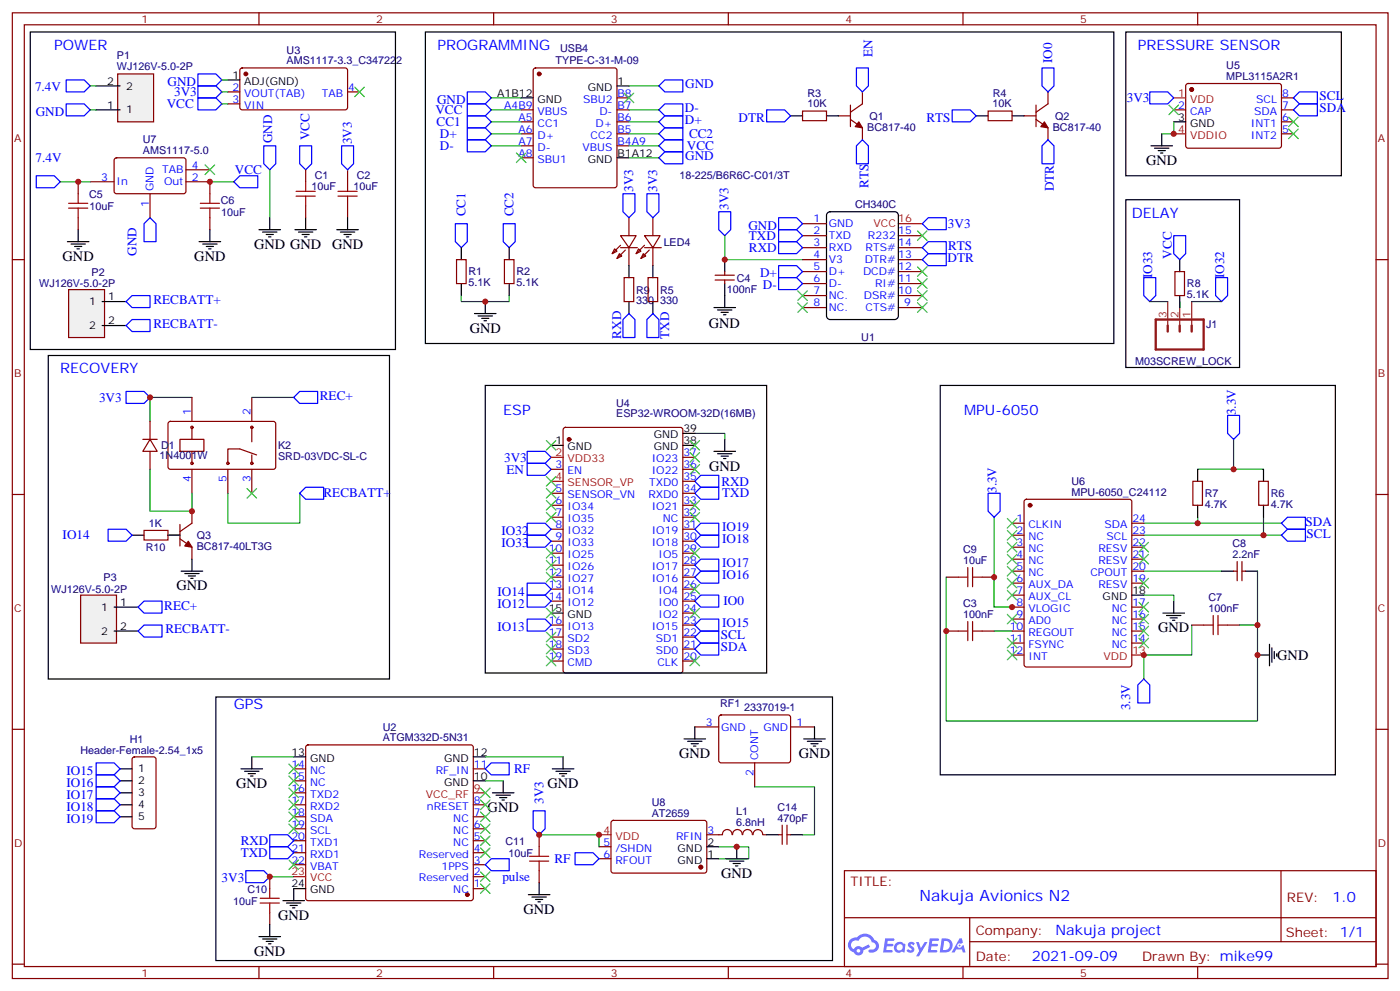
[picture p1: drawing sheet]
<svg xmlns="http://www.w3.org/2000/svg" width="413mm" height="292mm" viewBox="0 0 413 292" stroke-linecap="round" stroke-linejoin="round" font-family="sans-serif">
<g fill="none" stroke="#870000" stroke-width=".35">
<path d="M3.6 3.8h405.4v284.3h-405.4zM7.2 7.3h398.2v277.3h-398.2zM76.3 3.8v3.5M145.5 3.8v3.5M214.6 3.8v3.5M283.7 3.8v3.5M352.9 3.8v3.5M3.6 76.4h3.6M405.4 76.4h3.6M3.6 145.6h3.6M405.4 145.6h3.6M3.6 214.7h3.6"/>
<path d="M405.4 214.7h3.6M248.8 256.4h156.6v28.2h-156.6zM377.4 256.4v20.9M248.8 270.2h156.5M285.7 277.3h119.6M285.7 270.2v14.1M3.6 283.9h3.6M76.3 284.6v3.5M145.5 284.6v3.5M214.6 284.6v3.5M283.7 284.6v3.5M352.9 284.6v3.5"/>
<path d="M405.4 283.9h3.6"/>
</g>
<g fill="#5487ff">
<path d="M267.8 277.5a1.22 1.22 0 0 1 1.7 .3l-.4 .6a.47 .47 0 0 0-.3-.4 .47 .47 0 0 0-.5 .2l.2 .2a1.14 1.14 0 0 1 .7 1.7 1.14 1.14 0 0 1-1.9 0l-.2-.2 .5-.5 .7 .4a.29 .29 0 0 0 .4-.2 .29 .29 0 0 0-.3-.4 1.04 1.04 0 0 1-.6-1.7z"/>
<path d="M260.8 276.3h2.4l.3 .2-.1 .5h-1.9l-.1 .9h1.5l.4 .4-.4 .3h-1.6l-.2 1.1 1.8 .1 .1 .3-.1 .3h-2.7z"/>
<path d="M274 276.3h2.3l.3 .2-.1 .5h-1.8l-.1 .9h1.5l.3 .4-.4 .3h-1.6l-.1 1.1 1.7 .1 .2 .3-.2 .3h-2.6z"/>
<path d="M282.7 276.3h.7l.3 1.2-.6 .4a.69 .69 0 0 0-1 .2 .69 .69 0 0 0 .5 1 .69 .69 0 0 0 .8-.6l.5-.3 .6 2.2h-.8l-.2-.8h-1.8l-.5 .8h-.8z"/>
<path d="M269.9 277.4h.8l.6 1.8 1.1-1.8h.9l-2.6 4.2h-.8l.9-1.6z"/>
<path d="M277.5 276.3l-.6 4.1h1.3a2.11 2.11 0 0 0 2.5-2.1 2.11 2.11 0 0 0-2.5-2zM278.2 277a1.39 1.39 0 0 1 1.7 1.4 1.39 1.39 0 0 1-1.8 1.3h-.3z"/>
<path d="M263.8 277.9a1.54 1.54 0 0 0-.1 2.2 1.54 1.54 0 0 0 2.2 .1l.6 .2 .3-2.3-.2-.2h-.4a1.49 1.49 0 0 0-2.4 0zM264.1 278.9a.94 .94 0 0 1 1.8 0 .94 .94 0 0 1-1.8 0z"/>
<path d="M250.5 276.7a2.18 2.18 0 0 0 1.1 3.7 1.44 1.44 0 0 0 1.6 .9 1.44 1.44 0 0 0 1.2-1.5l2-1-.5-.7-1.9 .9a1.47 1.47 0 0 0-2.4 .5 1.39 1.39 0 0 1-.7-2 1.39 1.39 0 0 1 2-.4 2.12 2.12 0 0 1 2.2-1.3 2.12 2.12 0 0 1 1.9 1.7 1.14 1.14 0 0 1 1.1 1.4 1.14 1.14 0 0 1-1.7 .7 .43 .43 0 0 0-.5 .4 .43 .43 0 0 0 .4 .5 1.98 1.98 0 0 0 2.5-1.3 1.98 1.98 0 0 0-1.2-2.5 3.1 3.1 0 0 0-5.3-.7l-.9 .1zM252.4 280a.55 .55 0 0 1 1.1 0 .55 .55 0 0 1-1.1 0z"/>
<circle cx="282.7" cy="278.4" r=".26"/>
</g>
<path d="M345.8 28.8h3.6M345.8 39.4h3.6M264.7 65.9h7M162.4 134.7h3.5M162.4 141.7h3.5M333.5 192.9h3.5M139.5 233.4h3.5M86.5 258.1h3.6M176.5 245.8h3.5" fill="none" stroke="#f00" stroke-width=".35"/>
<g fill="none" stroke="#870000" stroke-width=".35">
<path d="M67.1 27.1h3.6M67.1 30.6h3.6M70.9 20.2l.5-.2 30.6 .1 .4 .6-.1 11.2-.6 .4h-30.6l-.4-.7v-10.9zM102.4 27.1h3.5M153.6 32.3h3.5M153.6 35.9h3.5M153.6 39.4h3.5M157.3 20.2l.5-.2h23.3l.5 .2 .2 .5v33.9l-.2 .5-.5 .2h-23.3l-.5-.3-.2-.4v-33.9zM181.8 32.3h3.5M181.8 35.9h3.5M181.8 39.4h3.5M181.8 28.8h3.5"/>
<path d="M236.5 32.7h7v2.8h-7zM247.1 34.1h3.5M250.6 35.2l3.5 2.4v3.6M250.6 30.9v6.4M254.1 27.1v3.5l-3.5 2.5M291.1 32.7h7.1v2.8h-7.1zM301.7 34.1h3.6M305.3 35.2l3.5 2.4v3.6M305.3 30.9v6.4M308.8 27.1v3.5l-3.5 2.5M345.8 32.3h3.6M349.6 24.8l.5-.2h27l.5 .7-.1 17.9-.6 .4h-27.1l-.4-.7v-17.6z"/>
<path d="M377.6 32.3h3.5M377.6 35.9h3.5M377.6 39.4h3.5M377.6 28.8h3.5M23 53.5v3.5M26.6 53.5h7M33.9 46.7l.4-.2h20.1l.4 .7-.1 9.4-.6 .4h-20l-.5-.7v-9.1zM44.2 57v7.1M54.8 53.5h7v3.5M54.8 50h7M90.1 50v3.5M102.4 50v3.5"/>
<path d="M153.6 42.9h3.5M153.6 46.5h3.5M181.8 42.9h3.5M23 64.1v3.5M61.8 64.1v3.5M90.1 60.6v3.5M102.4 60.6v3.5M134.5 76.4h2.8v7.1h-2.8zM148.6 76.4h2.8v7.1h-2.8zM181.1 73.3l.7 .7-1.4 .7zM182.5 74.7l.7 .7-1.4 .7zM182.8 69.4h4.6l-2.1 3.5z"/>
<path d="M182.8 72.9h5M182.8 72.2l-2.4 2.5M184.3 73.6l-2.5 2.5M185.3 64.1v5.3M185.3 72.9v5.3M188.1 73.3l.7 .7-1.4 .7zM189.5 74.7l.8 .7-1.5 .7zM189.9 69.4h4.6l-2.1 3.5zM189.9 72.9h4.9M189.9 72.2l-2.5 2.5M191.3 73.6l-2.5 2.5M192.4 64.1v5.3"/>
<path d="M192.4 72.9v5.3M213.5 80v1M236.5 69.4h7M236.5 72.9h7M236.5 76.4h7M236.5 80h7M236.5 65.9h7M264.7 69.4h7M264.7 72.9h7M264.7 76.4h7M264.7 80h7M346.2 80h2.8v7h-2.8z"/>
<path d="M183.9 81.7h2.8v7.1h-2.8zM191 81.7h2.8v7.1h-2.8zM210.7 82.4h5.7M210.7 81h5.7M213.5 82.4v1.1M236.5 83.5h7M236.5 87h7M236.5 90.6h7M264.7 83.5h7M264.7 87h7M264.7 90.6h7M56.6 117v7.1"/>
<path d="M74.2 117v7.1M42.1 129.4h4.2M44.2 129.4l2.1 3.5h-4.2zM44.2 124.1v5.3M44.2 132.9v5.3M49.7 124.3l.5-.2h30.6l.4 .7v13l-.7 .4-30.6-.1-.4-.6v-12.7zM53 129.4h7.1v3.5h-7.1zM56.6 125.8v3.6M56.6 132.9v3.5M56.6 138.2v7M67.1 138.2v7M74.2 125.8v4.3"/>
<path d="M74.2 133.9v2.5M74.2 138.2v7M75.6 133.9l-4.9-1.7h-3.6v4.2M162.4 138.2h3.5M166.1 126l.5-.2h33.9l.6 .5 .1 71.1-.5 .7-34.1 .1-.6-.5-.1-71.2zM201.2 138.2h3.5M201.2 134.7h3.5M42.4 156.2h7.1v2.8h-7.1zM49.5 157.6h3.5M53 158.6l3.6 2.5v3.5M53 154.4v6.4M56.6 150.5v3.6l-3.6 2.4"/>
<path d="M162.4 145.2h3.5M162.4 148.8h3.5M162.4 152.3h3.5M162.4 155.8h3.5M162.4 159.3h3.5M201.2 145.2h3.5M201.2 148.8h3.5M201.2 152.3h3.5M201.2 155.8h3.5M201.2 159.3h3.5M201.2 141.7h3.5M298.2 154.1h3.5"/>
<path d="M298.2 157.6h3.5M302 147.2l.4-.2h30.4l.6 .4 .1 48.3-.5 .6-30.6 .1-.6-.5-.1-48.2zM333.5 154.1h3.5M333.5 157.6h3.5M351.5 141.7h2.8v7.1h-2.8zM370.9 141.7h2.8v7.1h-2.8zM162.4 162.9h3.5M162.4 166.4h3.5M162.4 169.9h3.5M162.4 173.5h3.5M162.4 177h3.5M201.2 162.9h3.5"/>
<path d="M201.2 166.4h3.5M201.2 169.9h3.5M201.2 173.5h3.5M201.2 177h3.5M278.8 169.9h3.5M289.4 169.9h3.5M298.2 168.2h3.5M298.2 161.1h3.5M298.2 164.6h3.5M298.2 171.7h3.5M298.2 175.2h3.5M298.2 178.8h3.5"/>
<path d="M333.5 168.2h3.5M333.5 161.1h3.5M333.5 164.6h3.5M333.5 171.7h3.5M333.5 178.8h3.5M363.5 168.2h1M364.5 165.3v5.7M365.9 165.3v5.7M365.9 168.2h1.1M162.4 184h3.5M162.4 187.6h3.5M162.4 191.1h3.5"/>
<path d="M162.4 194.6h3.5M201.2 184h3.5M201.2 187.6h3.5M201.2 191.1h3.5M201.2 194.6h3.5M201.2 180.5h3.5M278.8 185.8h3.5M289.4 185.8h3.5M298.2 185.8h3.5M298.2 182.3h3.5M298.2 189.3h3.5M298.2 192.9h3.5"/>
<path d="M333.5 185.8h3.5M333.5 182.3h3.5M333.5 189.3h3.5M351.1 184h3.5M361.7 184h3.5M90.3 219.5l.5-.2h47.9l.5 .2 .3 .5v44.5l-.3 .5-.5 .2h-47.9l-.5-.3-.2-.4v-44.5zM86.5 237h3.6M86.5 226.4h3.6M86.5 229.9h3.6M86.5 233.4h3.6M139.5 237h3.5M139.5 226.4h3.5"/>
<path d="M79.5 258.1v3.6M86.5 254.6h3.6M86.5 251.1h3.6M86.5 247.5h3.6M86.5 244h3.6M86.5 240.5h3.6M139.5 258.1h3.5M139.5 254.6h3.5M139.5 251.1h3.5M139.5 247.5h3.5M139.5 244h3.5M139.5 240.5h3.5"/>
<path d="M158.9 245.8v3.5M158.9 256.4v3.5M176.5 249.3h3.5M176.5 252.8h3.5M180.3 241.8l.4-.3 27.1 .1 .4 .7v14.3l-.7 .5-27-.1-.5-.6v-14.1zM208.2 245.8h3.6M79.5 268.7v3.5M139.5 261.7h3.5"/>
<circle cx="56.6" cy="136.4" r=".35"/>
<circle cx="56.6" cy="125.8" r=".35"/>
<circle cx="67.1" cy="136.4" r=".35"/>
<circle cx="74.2" cy="136.4" r=".35"/>
<circle cx="74.2" cy="125.8" r=".35"/>
</g>
<g fill="none" stroke="#000" stroke-width=".35">
<path d="M8.9 9.4h107.6v93.5h-107.6zM125.3 9.4h202.9v91.7h-202.9zM331.7 9.4h63.5v42.4h-63.5zM67.1 23.5h3.6M153.6 28.8h3.5M181.8 25.3h3.5M232.9 34.1h3.6M243.5 34.1h3.6M287.6 34.1h3.5M298.2 34.1h3.5M342.3 39.4v3.5M345.8 35.9h3.6"/>
<path d="M181.8 46.5h3.5M331.7 58.8h33.5v49.4h-33.5zM339.1 42.9h6.4M340.2 43.6h4.2M341.2 44.3h2.2M341.9 45h.8M19.9 71.2h6.3M20.9 71.9h4.3M22 72.6h2.1M22.7 73.3h.7M23 67.6v3.6M58.7 71.2h6.3"/>
<path d="M59.7 71.9h4.3M60.8 72.6h2.1M61.5 73.3h.7M61.8 67.6v3.6M76.3 67.6h6.4M77.4 68.3h4.2M78.4 69h2.1M79.1 69.7h.7M79.5 64.1v3.5M86.9 67.6h6.3M87.9 68.3h4.3M89 69h2.1"/>
<path d="M89.7 69.7h.7M90.1 64.1v3.5M99.2 67.6h6.4M100.3 68.3h4.2M101.4 69h2.1M102.1 69.7h.7M102.4 64.1v3.5M135.9 72.9v3.5M150 72.9v3.5M185.3 78.2v3.5M192.4 78.2v3.5M213.5 76.4v3.6"/>
<path d="M243.8 62.8l.8-.5h19l.9 .5 .2 .6v29.6l-.5 .9-.6 .2h-19l-.9-.5-.2-.6v-29.6zM347.6 76.4v3.6M135.9 83.5v3.5M139.8 92.3h6.4M140.9 93h4.2M141.9 93.7h2.1M142.6 94.4h.7M143 88.8v3.5M150 83.5v3.5M185.3 88.8v3.5M192.4 88.8v3.5M210.4 90.6h6.3"/>
<path d="M211.4 91.3h4.3M212.5 92h2.1M213.2 92.7h.7M213.5 83.5v7.1M347.6 87v3.6M14.2 104.7h100.6v95.2h-100.6zM143 113.5h82.9v84.7h-82.9zM277 113.5h116.5v114.6h-116.5zM162.4 131.1h3.5M201.2 131.1h3.5M201.2 127.6h3.5M210.4 132.9h6.3"/>
<path d="M211.4 133.6h4.3M212.5 134.3h2.1M213.2 135h.7M213.5 129.4v3.5M352.9 138.2v3.5M372.3 138.2v3.5M38.9 157.6h3.5M49.5 157.6h3.5M352.9 148.8v3.5M372.3 148.8v3.5M53.4 168.2h6.3M54.4 168.9h4.3"/>
<path d="M55.5 169.6h2.1M56.2 170.3h.7M56.6 164.6v3.6M333.5 175.2h3.5M345.8 177v3.5M359.9 168.2h3.6M367 168.2h3.5M162.4 180.5h3.5M342.7 180.5h6.3M343.7 181.2h4.2M344.8 181.9h2.1M345.5 182.6h.7"/>
<path d="M370.5 192.9h3.6M374.1 189.7v6.3M374.8 190.7v4.3M375.5 191.8v2.1M376.2 192.5v.7M63.6 205.2h181.7v77.6h-181.7zM71 226.4h6.4M72.1 227.1h4.2M73.1 227.8h2.1M73.8 228.5h.7M74.2 222.8v3.6M86.5 222.8h3.6"/>
<path d="M139.5 229.9h3.5M139.5 222.8h3.5M145.1 233.4h6.3M146.2 234.1h4.2M147.2 234.8h2.1M147.9 235.5h.7M148.3 229.9v3.5M162.7 226.4h6.4M163.8 227.1h4.2M164.9 227.8h2.1M165.6 228.5h.7M165.9 222.8v3.6"/>
<path d="M158.9 259.9v3.5M208.2 252.8h3.6M208.2 249.3h3.6M213.9 252.8h6.3M214.9 253.5h4.3M216 254.2h2.1M216.7 255h.7M217.1 249.3v3.5M76.3 275.8h6.4M77.4 276.5h4.2M78.4 277.2h2.1M79.1 277.9h.7"/>
<path d="M79.5 272.2v3.6M83.4 265.2h6.3M84.4 265.9h4.3M85.5 266.6h2.1M86.2 267.3h.7M90.1 261.7h-3.6v3.5M155.7 263.4h6.3M156.7 264.1h4.3M157.8 264.8h2.1M158.5 265.5h.7"/>
</g>
<g fill="#870000" stroke="#870000" stroke-width=".35">
<path d="M253 35.9l1.1 1.7-2.1-.3z"/>
<path d="M307.7 35.9l1.1 1.7-2.1-.3z"/>
<path d="M55.5 159.3l1.1 1.8-2.2-.3z"/>
<circle cx="158.9" cy="21.8" r=".53"/>
<circle cx="72.4" cy="21.8" r=".53"/>
<circle cx="167.7" cy="129.4" r=".53"/>
<circle cx="351.1" cy="26.4" r=".53"/>
<circle cx="303.5" cy="148.8" r=".53"/>
<circle cx="137.7" cy="263.4" r=".53"/>
<circle cx="206.5" cy="255.3" r=".53"/>
</g>
<g fill="none" stroke="#3c3" stroke-width=".35">
<path d="M104.5 25.6l2.9 2.9M107.4 25.6l-2.9 2.9M183.9 27.4l2.8 2.8M186.7 27.4l-2.8 2.8M344.4 30.9l2.8 2.9M347.2 30.9l-2.8 2.9M379.7 38l2.8 2.8M379.7 34.5l2.8 2.8M382.5 38l-2.8 2.8M382.5 34.5l-2.8 2.8M60.4 48.6l2.9 2.8M63.3 48.6l-2.9 2.8"/>
<path d="M152.2 45l2.8 2.9M155 45l-2.8 2.9M270.3 68l2.9 2.8M270.3 78.6l2.9 2.8M273.2 68l-2.9 2.8M273.2 78.6l-2.9 2.8M235.1 85.6l2.8 2.8M235.1 89.1l2.8 2.9M237.9 85.6l-2.8 2.8M237.9 89.1l-2.8 2.9M270.3 82.1l2.9 2.8M270.3 85.6l2.9 2.8"/>
<path d="M270.3 89.1l2.9 2.9M273.2 82.1l-2.9 2.8M273.2 85.6l-2.9 2.8M273.2 89.1l-2.9 2.9M161 129.7l2.8 2.8M163.8 129.7l-2.8 2.8M203.3 136.8l2.8 2.8M203.3 129.7l2.8 2.8M203.3 133.2l2.8 2.9M206.1 136.8l-2.8 2.8M206.1 129.7l-2.8 2.8M206.1 133.2l-2.8 2.9"/>
<path d="M161 147.4l2.8 2.8M161 150.9l2.8 2.8M161 140.3l2.8 2.8M161 143.8l2.8 2.8M163.8 147.4l-2.8 2.8M163.8 150.9l-2.8 2.8M163.8 140.3l-2.8 2.8M163.8 143.8l-2.8 2.8M203.3 147.4l2.8 2.8M203.3 150.9l2.8 2.8M206.1 147.4l-2.8 2.8M206.1 150.9l-2.8 2.8"/>
<path d="M296.8 159.7l2.8 2.8M296.8 156.2l2.8 2.8M296.8 152.6l2.8 2.9M299.6 159.7l-2.8 2.8M299.6 156.2l-2.8 2.8M299.6 152.6l-2.8 2.9M335.6 159.7l2.8 2.8M338.4 159.7l-2.8 2.8M161 165l2.8 2.8M161 168.5l2.8 2.8M161 179.1l2.8 2.8M163.8 165l-2.8 2.8"/>
<path d="M163.8 168.5l-2.8 2.8M163.8 179.1l-2.8 2.8M203.3 172l2.8 2.9M203.3 179.1l2.8 2.8M203.3 161.5l2.8 2.8M206.1 172l-2.8 2.9M206.1 179.1l-2.8 2.8M206.1 161.5l-2.8 2.8M296.8 173.8l2.8 2.8M296.8 170.3l2.8 2.8M296.8 166.8l2.8 2.8M296.8 163.2l2.8 2.9"/>
<path d="M299.6 173.8l-2.8 2.8M299.6 170.3l-2.8 2.8M299.6 166.8l-2.8 2.8M299.6 163.2l-2.8 2.9M335.6 163.2l2.8 2.9M335.6 170.3l2.8 2.8M335.6 177.3l2.8 2.9M338.4 163.2l-2.8 2.9M338.4 170.3l-2.8 2.8M338.4 177.3l-2.8 2.9M161 186.2l2.8 2.8M161 189.7l2.8 2.8"/>
<path d="M161 193.2l2.8 2.8M163.8 186.2l-2.8 2.8M163.8 189.7l-2.8 2.8M163.8 193.2l-2.8 2.8M203.3 193.2l2.8 2.8M206.1 193.2l-2.8 2.8M296.8 191.5l2.8 2.8M296.8 187.9l2.8 2.8M296.8 180.9l2.8 2.8M299.6 191.5l-2.8 2.8M299.6 187.9l-2.8 2.8M299.6 180.9l-2.8 2.8"/>
<path d="M335.6 180.9l2.8 2.8M335.6 184.4l2.8 2.8M335.6 187.9l2.8 2.8M338.4 180.9l-2.8 2.8M338.4 184.4l-2.8 2.8M338.4 187.9l-2.8 2.8M85.1 239.1l2.8 2.8M85.1 235.5l2.8 2.9M85.1 232l2.8 2.8M85.1 228.5l2.8 2.8M85.1 225l2.8 2.8M87.9 239.1l-2.8 2.8"/>
<path d="M87.9 235.5l-2.8 2.9M87.9 232l-2.8 2.8M87.9 228.5l-2.8 2.8M87.9 225l-2.8 2.8M141.6 239.1l2.8 2.8M141.6 235.5l2.8 2.9M141.6 232l2.8 2.8M144.4 239.1l-2.8 2.8M144.4 235.5l-2.8 2.9M144.4 232l-2.8 2.8M85.1 253.2l2.8 2.8M85.1 242.6l2.8 2.8"/>
<path d="M87.9 253.2l-2.8 2.8M87.9 242.6l-2.8 2.8M141.6 256.7l2.8 2.8M141.6 249.7l2.8 2.8M141.6 246.1l2.8 2.9M141.6 242.6l2.8 2.8M144.4 256.7l-2.8 2.8M144.4 249.7l-2.8 2.8M144.4 246.1l-2.8 2.9M144.4 242.6l-2.8 2.8M141.6 260.2l2.8 2.9M144.4 260.2l-2.8 2.9"/>
</g>
<g fill="none" stroke="#00f" stroke-width=".35">
<path d="M19.5 23.5h5.3l1.8 1.8-1.8 1.8h-5.3zM19.5 30.6h5.3l1.8 1.7-1.8 1.8h-5.3zM58.3 25.3h5.3l1.8 1.8-1.8 1.7h-5.3zM58.3 28.8h5.3l1.8 1.8-1.8 1.7h-5.3zM58.3 21.8h5.3l1.8 1.7-1.8 1.8h-5.3zM137.7 37.6h5.3l1.7 1.8-1.7 1.8h-5.3zM137.7 30.6h5.3l1.7 1.7-1.7 1.8h-5.3zM137.7 34.1h5.3l1.7 1.8-1.7 1.7h-5.3zM137.7 27.1h5.3l1.7 1.7-1.7 1.8h-5.3zM194.1 35.9l1.8-1.8h5.3v3.5h-5.3zM194.1 39.4l1.8-1.8h5.3v3.6h-5.3zM195.9 30.6h5.3v3.5h-5.3l-1.8-1.8z"/>
<path d="M195.9 23.5h5.3v3.6h-5.3l-1.8-1.8zM225.9 32.3h5.3l1.7 1.8-1.7 1.8h-5.3zM252.3 20h3.6v5.3l-1.8 1.8-1.8-1.8zM280.6 32.3h5.3l1.7 1.8-1.7 1.8h-5.3zM307 20h3.6v5.3l-1.8 1.8-1.8-1.8zM338.8 27.1h5.3l1.7 1.7-1.7 1.8h-5.3zM382.9 30.6h5.3v3.5h-5.3l-1.8-1.8zM382.9 27.1h5.3v3.5h-5.3l-1.8-1.8zM10.7 51.8h5.3l1.7 1.7-1.7 1.8h-5.3zM68.9 53.5l1.8-1.7h5.3v3.5h-5.3zM77.7 42.9h3.5v5.3l-1.7 1.8-1.8-1.8zM88.3 42.9h3.5v5.3l-1.7 1.8-1.8-1.8z"/>
<path d="M100.6 42.9h3.6v5.3l-1.8 1.8-1.8-1.8zM137.7 41.2h5.3l1.7 1.7-1.7 1.8h-5.3zM183.6 57h3.5v5.3l-1.8 1.8-1.7-1.8zM190.6 57h3.5v5.3l-1.7 1.8-1.8-1.8zM194.1 42.9l1.8-1.7h5.3v3.5h-5.3zM194.1 46.5l1.8-1.8h5.3v3.5h-5.3zM254.1 41.2l1.8 1.7v5.3h-3.6v-5.3zM308.8 41.2l1.8 1.7v5.3h-3.6v-5.3zM44.2 64.1l1.8 1.8v5.3h-3.6v-5.3zM134.2 65.9h3.5v5.3l-1.8 1.7-1.7-1.7zM148.3 65.9h3.5v5.3l-1.8 1.7-1.7-1.7zM211.8 62.3h3.5v5.3l-1.8 1.8-1.7-1.8z"/>
<path d="M229.4 78.2h5.3l1.8 1.8-1.8 1.7h-5.3zM229.4 67.6h5.3l1.8 1.8-1.8 1.8h-5.3zM229.4 71.2h5.3l1.8 1.7-1.8 1.8h-5.3zM229.4 64.1h5.3l1.8 1.8-1.8 1.7h-5.3zM271.7 76.4l1.8-1.7h5.3v3.5h-5.3zM271.7 72.9l1.8-1.7h5.3v3.5h-5.3zM271.7 65.9l1.8-1.8h5.3v3.5h-5.3zM345.8 69.4h3.6v5.3l-1.8 1.7-1.8-1.7zM185.3 92.3l1.8 1.8v5.3h-3.5v-5.3zM192.4 92.3l1.7 1.8v5.3h-3.5v-5.3zM229.4 81.7h5.3l1.8 1.8-1.8 1.8h-5.3zM337 81.7h3.5v5.3l-1.7 1.8-1.8-1.8z"/>
<path d="M358.2 81.7h3.5v5.3l-1.8 1.8-1.7-1.8zM37.1 115.3h5.3l1.8 1.7-1.8 1.8h-5.3zM86.5 117l1.8-1.7h5.3v3.5h-5.3zM155.3 136.4h5.3l1.8 1.8-1.8 1.7h-5.3zM155.3 132.9h5.3l1.8 1.8-1.8 1.7h-5.3zM361.7 122.3h3.5v5.3l-1.7 1.8-1.8-1.8zM31.9 155.8h5.2l1.8 1.8-1.8 1.7h-5.2zM155.3 157.6h5.3l1.8 1.7-1.8 1.8h-5.3zM155.3 154.1h5.3l1.8 1.7-1.8 1.8h-5.3zM204.7 141.7l1.8-1.8h5.3v3.6h-5.3zM204.7 145.2l1.8-1.7h5.3v3.5h-5.3zM291.1 145.2h3.6v5.3l-1.8 1.8-1.8-1.8z"/>
<path d="M377.6 157.6l1.7-1.8h5.3v3.5h-5.3zM379.3 152.3h5.3v3.5h-5.3l-1.7-1.7zM204.7 177l1.8-1.8h5.3v3.6h-5.3zM204.7 191.1l1.8-1.8h5.3v3.6h-5.3zM204.7 187.6l1.8-1.8h5.3v3.5h-5.3zM337 199.9l1.8 1.8v5.3h-3.6v-5.3zM143 226.4l1.7-1.8h5.3v3.5h-5.3zM157.1 238.7h3.5v5.3l-1.7 1.8-1.8-1.8zM72.4 256.4h5.3l1.8 1.7-1.8 1.8h-5.3zM79.5 249.3h5.3l1.7 1.8-1.7 1.7h-5.3zM79.5 245.8h5.3l1.7 1.7-1.7 1.8h-5.3zM169.4 251.1h5.3l1.8 1.7-1.8 1.8h-5.3z"/>
</g>
<g fill="none" stroke="#008700" stroke-width=".35">
<path d="M144.7 39.4h8.9M144.7 32.3h8.9M144.7 35.9h8.9M144.7 28.8h8.9M185.3 39.4h8.8M185.3 32.3h8.8M185.3 35.9h8.8M185.3 25.3h8.8M345.8 35.9v3.5h-3.5M17.7 53.5h8.9M61.8 53.5h7.1M79.5 50v14.1"/>
<path d="M144.7 42.9h8.9M185.3 42.9h8.8M185.3 46.5h8.8M213.5 69.4v7h23M135.9 87v1.8h14.1v-1.8M338.8 88.8h5.3M347.6 88.8v1.8M351.1 88.8h8.8M56.6 117h-12.4v7.1M74.2 117h12.3M44.2 138.2v12.3h12.4v-5.3M204.7 127.6h8.8v1.8"/>
<path d="M363.5 129.4v8.8h-10.6M363.5 138.2h8.8M49.5 157.6h3.5M67.1 145.2v8.9h21.2v-8.9M292.9 152.3v26.5h5.3h-5.3v-8.9M337 157.6h40.6M337 154.1h40.6M352.9 152.3v1.8M372.3 152.3v5.3M337 175.2h8.8v1.8M337 168.2h22.9M292.9 185.8h5.3"/>
<path d="M351.1 184v8.9h-14.1v7M74.2 222.8h12.3M143 222.8h22.9M143 229.9h5.3M79.5 258.1h7M158.9 245.8h17.6v3.5M211.8 249.3h8.8v3.5h-8.8"/>
</g>
<g fill="none" stroke="#a10000" stroke-width=".35">
<path d="M20.2 59.9h5.7M23 57v2.9M59 59.9h5.7M61.8 57v2.9M87.2 57.7h5.7M87.2 56.3h5.7M90.1 53.5v2.8M90.1 57.7v2.9M99.6 57.7h5.6M99.6 56.3h5.6M102.4 53.5v2.8M102.4 57.7v2.9"/>
<path d="M20.2 61.3h5.7M23 61.3v2.8M59 61.3h5.7M61.8 61.3v2.8M282.3 169.9h2.9M285.2 167.1v5.7M286.6 169.9h2.8M286.6 167.1v5.7M282.3 185.8h2.9M285.2 183v5.6M286.6 183v5.6M286.6 185.8h2.8"/>
<path d="M354.6 184h2.9M357.5 181.2v5.7M358.9 184h2.8M358.9 181.2v5.7M156 253.5h5.7M156 252.1h5.7M158.9 249.3v2.8M158.9 253.5v2.9M76.7 265.9h5.6M76.7 264.5h5.6M79.5 261.7v2.8M79.5 265.9v2.8"/>
</g>
<path d="M340.5 94.1h14.1v8.8h-14.1zM344.1 95.8v1.8M347.6 95.8v1.8M351.1 95.8v1.8" fill="none" stroke="#8c2424" stroke-width=".71"/>
<path d="M344.1 88.8v7M347.6 88.8v7M351.1 88.8v7" fill="none" stroke="#8c2424" stroke-width=".35"/>
<path d="M20.2 85.3h10.6v14.1h-10.6z" fill="#f0f0f0" stroke="#870000" stroke-width=".35"/>
<path d="M30.1 88.8h7M30.1 95.8h7" fill="none" stroke="#000" stroke-width=".35"/>
<path d="M37.1 88.8l1.8-1.8h5.3v3.6h-5.3zM37.1 95.8l1.8-1.7h5.3v3.5h-5.3z" fill="none" stroke="#00f" stroke-width=".35"/>
<path d="M34.7 21.8h10.6v14.1h-10.6z" fill="#f0f0f0" stroke="#870000" stroke-width=".35"/>
<path d="M28.3 32.3h7.1M28.3 25.3h7.1" fill="none" stroke="#000" stroke-width=".35"/>
<path d="M26.6 32.3h1.7M26.6 25.3h1.7M65.4 23.5h1.7M65.4 27.1h1.7M65.4 30.6h1.7" fill="none" stroke="#008700" stroke-width=".35"/>
<path d="M88.3 145.2l1.8-1.7h5.3v3.5h-5.3z" fill="none" stroke="#00f" stroke-width=".35"/>
<path d="M23.7 175.2h10.6v14.1h-10.6z" fill="#f0f0f0" stroke="#870000" stroke-width=".35"/>
<g fill="none" stroke="#000" stroke-width=".35">
<path d="M33.6 178.8h7.1M33.6 185.8h7.1M201.5 217.6h6.4M202.6 218.3h4.2M203.7 219h2.1M204.4 219.7h.7M204.7 214v3.6M236.8 217.6h6.4M237.9 218.3h4.2M238.9 219h2.2M239.6 219.7h.7M240 214v3.6"/>
<path d="M35.4 226.4h3.5M35.4 229.9h3.5M35.4 233.4h3.5M35.4 237h3.5M35.4 240.5h3.5M225.9 245.8h3.5M232.9 245.8h3.6"/>
</g>
<g fill="none" stroke="#00f" stroke-width=".35">
<path d="M204.7 159.3l1.8-1.7h5.3v3.5h-5.3zM204.7 155.8l1.8-1.7h5.3v3.5h-5.3zM40.7 178.8l1.7-1.8h5.3v3.5h-5.3zM155.3 175.2h5.3l1.8 1.8-1.8 1.8h-5.3zM155.3 171.7h5.3l1.8 1.8-1.8 1.7h-5.3zM204.7 169.9l1.8-1.7h5.3v3.5h-5.3zM204.7 166.4l1.8-1.8h5.3v3.6h-5.3zM40.7 185.8l1.7-1.8h5.3v3.6h-5.3zM155.3 182.3h5.3l1.8 1.7-1.8 1.8h-5.3zM206.5 182.3h5.3v3.5h-5.3l-1.8-1.8zM28.3 224.6h5.3l1.8 1.8-1.8 1.7h-5.3zM28.3 228.1h5.3l1.8 1.8-1.8 1.8h-5.3z"/>
<path d="M28.3 231.7h5.3l1.8 1.7-1.8 1.8h-5.3zM28.3 235.2h5.3l1.8 1.8-1.8 1.7h-5.3zM28.3 238.7h5.3l1.8 1.8-1.8 1.8h-5.3zM143 254.6l1.7-1.8h5.3v3.6h-5.3z"/>
</g>
<path d="M72.8 143.8l2.8 2.8M75.6 143.8l-2.8 2.8M161 161.5l2.8 2.8M163.8 161.5l-2.8 2.8" fill="none" stroke="#3c3" stroke-width=".35"/>
<g fill="none" stroke="#870000" stroke-width=".35">
<path d="M204.7 214h7.1M212 210.7l.5-.2 20 .1 .4 .6v13l-.7 .4-20-.1-.4-.6v-12.7zM232.9 214h7.1M39.1 223.1l.5-.3h5.7l.6 .5 .1 20-.5 .7h-5.9l-.6-.4-.1-20zM222.4 224.6v7.1M211.8 245.8h1M212.9 245.8a1.41 1.41 0 0 1 1.4-1.6 1.41 1.41 0 0 1 1.4 1.6M215.9 245.8a1.41 1.41 0 0 1 1.4-1.6 1.41 1.41 0 0 1 1.4 1.6M218.9 245.8a1.41 1.41 0 0 1 1.4-1.6 1.41 1.41 0 0 1 1.4 1.6M221.9 245.8a1.41 1.41 0 0 1 1.4-1.5 1.41 1.41 0 0 1 1.4 1.5M224.8 245.8h1.1M229.4 245.8h1.1"/>
<path d="M230.5 243v5.6M231.9 245.8h1M231.9 243v5.6"/>
</g>
<path d="M370.5 168.2v44.1h-91.7v-42.4M365.2 184h5.3M222.4 231.7h17.6v14.1h-3.5" fill="none" stroke="#008700" stroke-width=".35"/>
<g fill="#c00">
<circle cx="143" cy="88.8" r=".88"/>
<circle cx="213.5" cy="76.4" r=".88"/>
<circle cx="23" cy="53.5" r=".88"/>
<circle cx="61.8" cy="53.5" r=".88"/>
<circle cx="372.3" cy="157.6" r=".88"/>
<circle cx="352.9" cy="154.1" r=".88"/>
<circle cx="363.5" cy="138.2" r=".88"/>
<circle cx="292.9" cy="169.9" r=".88"/>
<circle cx="298.2" cy="178.8" r=".88"/>
<circle cx="337" cy="192.9" r=".88"/>
<circle cx="79.5" cy="258.1" r=".88"/>
<circle cx="217.1" cy="249.3" r=".88"/>
<circle cx="176.5" cy="245.8" r=".88"/>
<circle cx="158.9" cy="245.8" r=".88"/>
<circle cx="345.8" cy="39.4" r=".88"/>
<circle cx="44.2" cy="117" r=".88"/>
<circle cx="56.6" cy="150.5" r=".88"/>
<circle cx="278.8" cy="185.8" r=".88"/>
<circle cx="370.5" cy="192.9" r=".88"/>
<circle cx="370.5" cy="184" r=".88"/>
</g>
<text font-size="4.6" fill="#00f" x="270.9" y="265.4">Nakuja Avionics N2</text>
<g font-size="4.2" fill="#00f">
<text x="16" y="14.7">POWER</text>
<text x="128.9" y="14.7">PROGRAMMING</text>
<text x="335.2" y="14.7">PRESSURE SENSOR</text>
<text x="333.5" y="64.1">DELAY</text>
<text x="17.7" y="110">RECOVERY</text>
<text x="148.3" y="122.3">ESP</text>
<text x="284.1" y="122.3">MPU-6050</text>
<text x="68.9" y="208.7">GPS</text>
<text x="392.6" y="265.6">1.0</text>
<text x="311" y="275.2">Nakuja project</text>
<text x="304.1" y="283">2021-09-09</text>
</g>
<g font-size="4.2">
<text x="337.7" y="48.6">GND</text>
<text x="18.5" y="76.8">GND</text>
<text x="57.3" y="76.8">GND</text>
<text x="74.9" y="73.3">GND GND</text>
<text x="97.8" y="73.3">GND</text>
<text x="138.4" y="98">GND</text>
<text x="208.8" y="96.6">GND</text>
<text x="209" y="138.5">GND</text>
<text x="52" y="173.8">GND</text>
<text x="341.2" y="186.2">GND</text>
<text x="376.3" y="194.2">GND</text>
<text x="200.1" y="223.2">GND</text>
<text x="235.4" y="223.2">GND</text>
<text x="69.6" y="232">GND</text>
<text x="161.3" y="232">GND</text>
<text x="143.7" y="239.1">GND</text>
<text x="212.5" y="258.5">GND</text>
<text x="154.3" y="269.1">GND</text>
<text x="82" y="270.8">GND</text>
<text x="74.9" y="281.4">GND</text>
</g>
<g font-size="3.9" fill="#00f">
<text x="257.1" y="16.8" transform="rotate(-90 257.1 16.8)">EN</text>
<text x="310" y="18.6" transform="rotate(-90 310 18.6)">IO0</text>
<text x="10.3" y="26.6">7.4V</text>
<text x="49.4" y="25.3">GND</text>
<text x="51.3" y="28.4">3V3</text>
<text x="201.9" y="26">GND</text>
<text x="388.8" y="29.5">SCL</text>
<text x="10.6" y="34.1">GND</text>
<text x="49.1" y="31.9">VCC</text>
<text x="128.3" y="33.7">VCC</text>
<text x="128.8" y="30.6">GND</text>
<text x="201.8" y="33.1">D-</text>
<text x="217.6" y="35.9">DTR</text>
<text x="273" y="35.9">RTS</text>
<text x="332" y="30.1">3V3</text>
<text x="388.8" y="33.1">SDA</text>
<text x="91.2" y="41.2" transform="rotate(-90 91.2 41.2)">VCC</text>
<text x="128.7" y="37.1">CC1</text>
<text x="129.6" y="40.7">D+</text>
<text x="201.8" y="36.6">D+</text>
<text x="203" y="40.6">CC2</text>
<text x="10.5" y="47.7">7.4V</text>
<text x="80.2" y="42.2" transform="rotate(-90 80.2 42.2)">GND</text>
<text x="103.6" y="42.4" transform="rotate(-90 103.6 42.4)">3V3</text>
<text x="129.6" y="44.2">D-</text>
<text x="201.9" y="47.2">GND</text>
<text x="202.4" y="44.2">VCC</text>
<text x="69.2" y="51.2">VCC</text>
<text x="186.5" y="56.5" transform="rotate(-90 186.5 56.5)">3V3</text>
<text x="193.6" y="56.5" transform="rotate(-90 193.6 56.5)">3V3</text>
<text x="255.9" y="55.4" transform="rotate(-90 255.9 55.4)">RTS</text>
<text x="310.6" y="56.3" transform="rotate(-90 310.6 56.3)">DTR</text>
<text x="137.2" y="63.7" transform="rotate(-90 137.2 63.7)">CC1</text>
<text x="151.3" y="63.7" transform="rotate(-90 151.3 63.7)">CC2</text>
<text x="214.7" y="61.8" transform="rotate(-90 214.7 61.8)">3V3</text>
<text x="220.5" y="67.7">GND</text>
<text x="220.7" y="70.7">TXD</text>
<text x="279.3" y="67.1">3V3</text>
<text x="40.2" y="75.3" transform="rotate(-90 40.2 75.3)">GND</text>
<text x="220.7" y="74.2">RXD</text>
<text x="279.2" y="77.2">DTR</text>
<text x="279.3" y="73.6">RTS</text>
<text x="345.3" y="76.2" transform="rotate(-90 345.3 76.2)">VCC</text>
<text x="224" y="81.7">D+</text>
<text x="339.5" y="81.9" transform="rotate(-90 339.5 81.9)">IO33</text>
<text x="360.6" y="81.9" transform="rotate(-90 360.6 81.9)">IO32</text>
<text x="45.2" y="89.4">RECBATT+</text>
<text x="224.8" y="85.2">D-</text>
<text x="45.2" y="96.4">RECBATT-</text>
<text x="183" y="99.7" transform="rotate(-90 183 99.7)">RXD</text>
<text x="197.2" y="99.7" transform="rotate(-90 197.2 99.7)">TXD</text>
<text x="29.2" y="118.2">3V3</text>
<text x="94.3" y="117.7">REC+</text>
<text x="364.2" y="122.2" transform="rotate(-90 364.2 122.2)">3.3V</text>
<text x="148.6" y="135.9">3V3</text>
<text x="149.2" y="139.4">EN</text>
<text x="212.5" y="143">RXD</text>
<text x="95.3" y="146.4">RECBATT+</text>
<text x="212.8" y="146.4">TXD</text>
<text x="293.6" y="145.2" transform="rotate(-90 293.6 145.2)">3.3V</text>
<text x="384.7" y="154.8">SDA</text>
<text x="18.5" y="158.8">IO14</text>
<text x="147.8" y="161.1">IO33</text>
<text x="147.8" y="157.6">IO32</text>
<text x="212.8" y="159.9">IO18</text>
<text x="212.8" y="156.4">IO19</text>
<text x="385" y="158.3">SCL</text>
<text x="212.8" y="167">IO17</text>
<text x="212.8" y="170.5">IO16</text>
<text x="48.4" y="179.5">REC+</text>
<text x="146.6" y="178.9">IO12</text>
<text x="146.6" y="175.3">IO14</text>
<text x="213.2" y="178.2">IO0</text>
<text x="146.6" y="185.9">IO13</text>
<text x="212.8" y="184.6">IO15</text>
<text x="48.7" y="186.4">RECBATT-</text>
<text x="212.4" y="191.8">SDA</text>
<text x="212.4" y="188.3">SCL</text>
<text x="333" y="209.1" transform="rotate(-90 333 209.1)">3.3V</text>
<text x="151.5" y="227.6">RF</text>
<text x="19.6" y="228.2">IO15</text>
<text x="19.6" y="231.8">IO16</text>
<text x="19.6" y="235.3">IO17</text>
<text x="19.6" y="238.8">IO18</text>
<text x="160.1" y="236.7" transform="rotate(-90 160.1 236.7)">3V3</text>
<text x="19.6" y="242.4">IO19</text>
<text x="70.9" y="248.8">RXD</text>
<text x="70.9" y="252.3">TXD</text>
<text x="163.4" y="254.1">RF</text>
<text x="65.3" y="259.8">3V3</text>
<text x="148" y="259.4">pulse</text>
</g>
<g font-size="3.9" fill="#800">
<text x="250.6" y="260.9">TITLE:</text>
<text x="379.2" y="265.6">REV:</text>
<text x="287.5" y="275.1">Company:</text>
<text x="378.9" y="275.8">Sheet: 1/1</text>
<text x="287.5" y="282.8">Date:</text>
<text x="336.5" y="282.9">Drawn By: mike99</text>
</g>
<g font-size="3.2" fill="#800">
<text x="41.7" y="6.8">1</text>
<text x="110.9" y="6.8">2</text>
<text x="180" y="6.8">3</text>
<text x="249.2" y="6.8">4</text>
<text x="318.3" y="6.8">5</text>
<text x="4.2" y="41.9">A</text>
<text x="406" y="41.9">A</text>
<text x="4.2" y="111">B</text>
<text x="406" y="111">B</text>
<text x="4.2" y="180.2">C</text>
<text x="406" y="180.2">C</text>
<text x="4.2" y="249.3">D</text>
<text x="406" y="249.3">D</text>
<text x="41.7" y="287.6">1</text>
<text x="110.9" y="287.6">2</text>
<text x="180" y="287.6">3</text>
<text x="249.2" y="287.6">4</text>
<text x="318.3" y="287.6">5</text>
</g>
<g font-size="3.2" fill="#000080">
<text x="34.4" y="17.5">P1</text>
<text x="84.4" y="15.8">U3</text>
<text x="165" y="15.2">USB4</text>
<text x="34.4" y="20.7">WJ126V-5.0-2P</text>
<text x="84.4" y="18.9">AMS1117-3.3_C347222</text>
<text x="163.7" y="18.9">TYPE-C-31-M-09</text>
<text x="361.3" y="23.5">MPL3115A2R1</text>
<text x="361.3" y="20.4">U5</text>
<text x="237.9" y="28.4">R3</text>
<text x="292.5" y="28.4">R4</text>
<text x="237.9" y="31.6">10K</text>
<text x="256.2" y="35.4">Q1</text>
<text x="292.5" y="31.6">10K</text>
<text x="310.9" y="35.4">Q2</text>
<text x="255.5" y="38.5">BC817-40</text>
<text x="310.2" y="38.5">BC817-40</text>
<text x="42.1" y="45.3">AMS1117-5.0</text>
<text x="42.1" y="42.1">U7</text>
<text x="92.8" y="52.7">C1</text>
<text x="105.1" y="52.7">C2</text>
<text x="200.2" y="52.8">18-225/B6R6C-C01/3T</text>
<text x="26.2" y="58.2">C5</text>
<text x="65" y="59.9">C6</text>
<text x="91.8" y="56.1">10uF</text>
<text x="104.2" y="56.1">10uF</text>
<text x="26.3" y="61.7">10uF</text>
<text x="65.2" y="63.5">10uF</text>
<text x="251.9" y="61.2">CH340C</text>
<text x="195.5" y="72.3">LED4</text>
<text x="27" y="81.2">P2</text>
<text x="138" y="81.1">R1</text>
<text x="152.2" y="81.1">R2</text>
<text x="217.1" y="82.9">C4</text>
<text x="11.6" y="84.6">WJ126V-5.0-2P</text>
<text x="138" y="84.3">5.1K</text>
<text x="152.2" y="84.3">5.1K</text>
<text x="187.4" y="89.6">330</text>
<text x="187.4" y="86.4">R9</text>
<text x="194.5" y="89.6">330</text>
<text x="194.5" y="86.4">R5</text>
<text x="214.2" y="86.4">100nF</text>
<text x="349.7" y="87.8">5.1K</text>
<text x="349.7" y="84.6">R8</text>
<text x="253.8" y="100.4">U1</text>
<text x="355.4" y="96.6">J1</text>
<text x="334.5" y="107.6">M03SCREW_LOCK</text>
<text x="181.6" y="120">U4</text>
<text x="181.6" y="122.9">ESP32-WROOM-32D(16MB)</text>
<text x="47" y="135.2">1N4001W</text>
<text x="47.5" y="132.3">D1</text>
<text x="82" y="135.4">SRD-03VDC-SL-C</text>
<text x="82" y="132.3">K2</text>
<text x="315.7" y="142.8">U6</text>
<text x="315.7" y="145.9">MPU-6050_C24112</text>
<text x="355" y="149.5">4.7K</text>
<text x="355" y="146.3">R7</text>
<text x="374.4" y="149.5">4.7K</text>
<text x="374.4" y="146.3">R6</text>
<text x="43.8" y="155.1">1K</text>
<text x="58" y="161.9">BC817-40LT3G</text>
<text x="58" y="158.7">Q3</text>
<text x="363.1" y="161.1">C8</text>
<text x="43" y="162.2">R10</text>
<text x="283.7" y="166.1">10uF</text>
<text x="283.8" y="162.9">C9</text>
<text x="363.1" y="164.3">2.2nF</text>
<text x="30.5" y="171.1">P3</text>
<text x="15.1" y="174.5">WJ126V-5.0-2P</text>
<text x="283.8" y="178.8">C3</text>
<text x="356.1" y="177">C7</text>
<text x="283.8" y="181.9">100nF</text>
<text x="356.1" y="180.2">100nF</text>
<text x="212.2" y="208.1">RF1</text>
<text x="219.2" y="209.4">2337019-1</text>
<text x="112.8" y="215.2">U2</text>
<text x="38.2" y="218.6">H1</text>
<text x="112.8" y="218.1">ATGM332D-5N31</text>
<text x="23.7" y="222.1">Header-Female-2.54_1x5</text>
<text x="192" y="237.3">U8</text>
<text x="229.1" y="238.8">C14</text>
<text x="192" y="240.5">AT2659</text>
<text x="216.9" y="240.1">L1</text>
<text x="216.9" y="243.2">6.8nH</text>
<text x="229.1" y="241.9">470pF</text>
<text x="148.9" y="248.7">C11</text>
<text x="149.8" y="252.3">10uF</text>
<text x="72.9" y="262.8">C10</text>
<text x="68.7" y="266.3">10uF</text>
</g>
<g font-size="3.2">
<text x="68.5" y="23.2">1</text>
<text x="31.6" y="24.9">2</text>
<text x="37.1" y="26.4">2</text>
<text x="72" y="24.9">ADJ(GND)</text>
<text x="146.5" y="28.5">A1B12</text>
<text x="173.2" y="26.7">GND</text>
<text x="182" y="24.9">1</text>
<text x="31.6" y="32">1</text>
<text x="37.1" y="33.4">1</text>
<text x="158.4" y="30.2">GND</text>
<text x="347.2" y="35.5">3</text>
<text x="350.7" y="37.3">GND</text>
<text x="173.2" y="47.9">GND</text>
<text x="182" y="46.1">B1A12</text>
<text x="26.3" y="89.9">1</text>
<text x="31.9" y="88.4">1</text>
<text x="31.9" y="95.5">2</text>
<text x="26.3" y="96.9">2</text>
<text x="163.7" y="130.8">1</text>
<text x="192.6" y="129">GND</text>
<text x="201.4" y="130.8">38</text>
<text x="201.4" y="127.2">39</text>
<text x="167.2" y="132.5">GND</text>
<text x="192.6" y="132.5">GND</text>
<text x="29.8" y="179.8">1</text>
<text x="35.4" y="178.4">1</text>
<text x="324.9" y="176.6">GND</text>
<text x="333.7" y="174.9">18</text>
<text x="35.4" y="185.5">2</text>
<text x="161.7" y="180.2">15</text>
<text x="167.2" y="181.9">GND</text>
<text x="29.8" y="186.9">2</text>
<text x="40.7" y="227.4">1</text>
<text x="85.9" y="222.5">13</text>
<text x="91.4" y="224.3">GND</text>
<text x="130.9" y="224.3">GND</text>
<text x="139.6" y="222.5">12</text>
<text x="40.7" y="231">2</text>
<text x="130.9" y="231.3">GND</text>
<text x="139.6" y="229.6">10</text>
<text x="40.7" y="234.5">3</text>
<text x="40.7" y="238">4</text>
<text x="40.7" y="241.5">5</text>
<text x="199.7" y="250.7">GND</text>
<text x="208.4" y="249">2</text>
<text x="199.7" y="254.2">GND</text>
<text x="208.4" y="252.5">1</text>
<text x="85.9" y="261.3">24</text>
<text x="91.4" y="263.1">GND</text>
</g>
<g font-size="3.2" fill="#00f">
<text x="68.5" y="26.7">2</text>
<text x="72" y="28.5">VOUT(TAB)</text>
<text x="94.8" y="28.5">TAB</text>
<text x="102.6" y="26.7">4</text>
<text x="182" y="28.5">B8</text>
<text x="377.8" y="28.5">8</text>
<text x="68.5" y="30.2">3</text>
<text x="72" y="32">VIN</text>
<text x="148.5" y="32">A4B9</text>
<text x="152.7" y="35.5">A5</text>
<text x="158.4" y="33.8">VBUS</text>
<text x="171.8" y="30.2">SBU2</text>
<text x="176.6" y="33.8">D-</text>
<text x="182" y="35.5">B6</text>
<text x="182" y="32">B7</text>
<text x="347.2" y="32">2</text>
<text x="350.7" y="33.8">CAP</text>
<text x="369.5" y="33.8">SDA</text>
<text x="370.1" y="30.2">SCL</text>
<text x="377.8" y="35.5">6</text>
<text x="377.8" y="32">7</text>
<text x="152.7" y="39.1">A6</text>
<text x="158.4" y="37.3">CC1</text>
<text x="158.4" y="40.8">D+</text>
<text x="174" y="40.8">CC2</text>
<text x="175.4" y="37.3">D+</text>
<text x="182" y="39.1">B5</text>
<text x="368.6" y="40.8">INT2</text>
<text x="368.6" y="37.3">INT1</text>
<text x="377.8" y="39.1">5</text>
<text x="152.7" y="42.6">A7</text>
<text x="152.7" y="46.1">A8</text>
<text x="158.4" y="44.3">D-</text>
<text x="158.4" y="47.9">SBU1</text>
<text x="171.6" y="44.3">VBUS</text>
<text x="182" y="42.6">B4A9</text>
<text x="29.8" y="53.2">3</text>
<text x="47.8" y="51">TAB</text>
<text x="56.6" y="53.2">2</text>
<text x="56.6" y="49.6">4</text>
<text x="34.3" y="54.6">In</text>
<text x="45.3" y="56.3" transform="rotate(-90 45.3 56.3)">GND</text>
<text x="48.3" y="54.6">Out</text>
<text x="43.9" y="60.8" transform="rotate(-90 43.9 60.8)">1</text>
<text x="239.7" y="65.5">1</text>
<text x="239.7" y="69">2</text>
<text x="244.2" y="70.4">TXD</text>
<text x="244.2" y="66.9">GND</text>
<text x="255.7" y="70.4">R232</text>
<text x="264.7" y="69">15</text>
<text x="239.7" y="76.1">4</text>
<text x="239.7" y="72.6">3</text>
<text x="244.2" y="77.5">V3</text>
<text x="244.2" y="74">RXD</text>
<text x="254.8" y="77.5">DTR#</text>
<text x="255.1" y="74">RTS#</text>
<text x="264.7" y="72.6">14</text>
<text x="264.7" y="76.1">13</text>
<text x="239.7" y="83.1">6</text>
<text x="239.7" y="79.6">5</text>
<text x="244.2" y="81">D+</text>
<text x="254.3" y="81">DCD#</text>
<text x="264.7" y="79.6">12</text>
<text x="264.7" y="83.1">11</text>
<text x="239.7" y="86.7">7</text>
<text x="244.2" y="88.1">NC.</text>
<text x="244.2" y="84.6">D-</text>
<text x="254.6" y="88.1">DSR#</text>
<text x="257.8" y="84.6">RI#</text>
<text x="264.7" y="86.7">10</text>
<text x="239.7" y="90.2">8</text>
<text x="244.2" y="91.6">NC.</text>
<text x="255" y="91.6">CTS#</text>
<text x="266.5" y="90.2">9</text>
<text x="56.2" y="122.3" transform="rotate(-90 56.2 122.3)">1</text>
<text x="73.8" y="122.3" transform="rotate(-90 73.8 122.3)">2</text>
<text x="163.7" y="137.8">3</text>
<text x="192" y="136.1">IO23</text>
<text x="201.4" y="137.8">36</text>
<text x="201.4" y="134.3">37</text>
<text x="56.2" y="142" transform="rotate(-90 56.2 142)">4</text>
<text x="66.8" y="142" transform="rotate(-90 66.8 142)">5</text>
<text x="73.8" y="142" transform="rotate(-90 73.8 142)">3</text>
<text x="167.2" y="139.6">EN</text>
<text x="191.3" y="143.1">TXD0</text>
<text x="192" y="139.6">IO22</text>
<text x="201.4" y="141.4">35</text>
<text x="163.7" y="144.9">5</text>
<text x="163.7" y="148.4">6</text>
<text x="167.2" y="146.6">SENSOR_VN</text>
<text x="191" y="146.6">RXD0</text>
<text x="201.4" y="148.4">33</text>
<text x="201.4" y="144.9">34</text>
<text x="163.7" y="151.9">7</text>
<text x="163.7" y="155.5">8</text>
<text x="167.2" y="150.2">IO34</text>
<text x="167.2" y="153.7">IO35</text>
<text x="192" y="150.2">IO21</text>
<text x="195.3" y="153.7">NC</text>
<text x="201.4" y="155.5">31</text>
<text x="201.4" y="151.9">32</text>
<text x="299.5" y="153.7">1</text>
<text x="303" y="155.5">CLKIN</text>
<text x="325.4" y="155.5">SDA</text>
<text x="333.7" y="153.7">24</text>
<text x="163.7" y="159">9</text>
<text x="167.2" y="157.2">IO32</text>
<text x="167.2" y="160.8">IO33</text>
<text x="192" y="160.8">IO18</text>
<text x="192" y="157.2">IO19</text>
<text x="201.4" y="159">30</text>
<text x="299.5" y="157.2">2</text>
<text x="299.5" y="160.8">3</text>
<text x="303" y="159">NC</text>
<text x="326" y="159">SCL</text>
<text x="333.7" y="160.8">22</text>
<text x="333.7" y="157.2">23</text>
<text x="161.7" y="162.5">10</text>
<text x="161.7" y="166.1">11</text>
<text x="167.2" y="164.3">IO25</text>
<text x="167.2" y="167.8">IO26</text>
<text x="192" y="167.8">IO17</text>
<text x="194" y="164.3">IO5</text>
<text x="201.4" y="166.1">28</text>
<text x="201.4" y="162.5">29</text>
<text x="299.5" y="164.3">4</text>
<text x="299.5" y="167.8">5</text>
<text x="303" y="162.5">NC</text>
<text x="303" y="166.1">NC</text>
<text x="323.6" y="166.1">RESV</text>
<text x="323.6" y="162.5">RESV</text>
<text x="333.7" y="167.8">20</text>
<text x="333.7" y="164.3">21</text>
<text x="161.7" y="169.6">12</text>
<text x="161.7" y="173.1">13</text>
<text x="167.2" y="171.3">IO27</text>
<text x="192" y="171.3">IO16</text>
<text x="201.4" y="173.1">26</text>
<text x="201.4" y="169.6">27</text>
<text x="299.5" y="171.3">6</text>
<text x="303" y="169.6">NC</text>
<text x="303" y="173.1">AUX_DA</text>
<text x="321.3" y="169.6">CPOUT</text>
<text x="323.6" y="173.1">RESV</text>
<text x="333.7" y="171.3">19</text>
<text x="161.7" y="176.6">14</text>
<text x="167.2" y="174.9">IO14</text>
<text x="167.2" y="178.4">IO12</text>
<text x="194" y="178.4">IO0</text>
<text x="194" y="174.9">IO4</text>
<text x="201.4" y="176.6">25</text>
<text x="299.5" y="174.9">7</text>
<text x="299.5" y="178.4">8</text>
<text x="303" y="176.6">AUX_CL</text>
<text x="333.7" y="178.4">17</text>
<text x="161.7" y="183.7">16</text>
<text x="167.2" y="185.5">IO13</text>
<text x="192" y="185.5">IO15</text>
<text x="194" y="181.9">IO2</text>
<text x="201.4" y="183.7">23</text>
<text x="201.4" y="180.2">24</text>
<text x="297.5" y="185.5">10</text>
<text x="299.5" y="181.9">9</text>
<text x="303" y="180.2">VLOGIC</text>
<text x="303" y="183.7">AD0</text>
<text x="327.6" y="183.7">NC</text>
<text x="327.6" y="180.2">NC</text>
<text x="333.7" y="185.5">15</text>
<text x="333.7" y="181.9">16</text>
<text x="161.7" y="187.2">17</text>
<text x="161.7" y="190.7">18</text>
<text x="167.2" y="189">SD2</text>
<text x="193.3" y="189">SD1</text>
<text x="201.4" y="190.7">21</text>
<text x="201.4" y="187.2">22</text>
<text x="297.5" y="189">11</text>
<text x="303" y="187.2">REGOUT</text>
<text x="303" y="190.7">FSYNC</text>
<text x="327.6" y="190.7">NC</text>
<text x="327.6" y="187.2">NC</text>
<text x="333.7" y="189">14</text>
<text x="161.7" y="194.3">19</text>
<text x="167.2" y="192.5">SD3</text>
<text x="167.2" y="196">CMD</text>
<text x="193.3" y="192.5">SD0</text>
<text x="193.7" y="196">CLK</text>
<text x="201.4" y="194.3">20</text>
<text x="297.5" y="192.5">12</text>
<text x="303" y="194.3">INT</text>
<text x="208" y="213.7">3</text>
<text x="212.5" y="215.1">GND</text>
<text x="225" y="215.1">GND</text>
<text x="234.7" y="213.7">1</text>
<text x="85.9" y="226">14</text>
<text x="91.4" y="227.8">NC</text>
<text x="128.4" y="227.8">RF_IN</text>
<text x="139.6" y="226">11</text>
<text x="223.4" y="223.9" transform="rotate(-90 223.4 223.9)">CONT</text>
<text x="85.9" y="229.6">15</text>
<text x="85.9" y="233.1">16</text>
<text x="91.4" y="231.3">NC</text>
<text x="222" y="228.4" transform="rotate(-90 222 228.4)">2</text>
<text x="85.9" y="236.6">17</text>
<text x="91.4" y="234.8">TXD2</text>
<text x="91.4" y="238.4">RXD2</text>
<text x="125.8" y="238.4">nRESET</text>
<text x="139.6" y="236.6">8</text>
<text x="85.9" y="240.1">18</text>
<text x="85.9" y="243.7">19</text>
<text x="91.4" y="241.9">SDA</text>
<text x="91.4" y="245.4">SCL</text>
<text x="133.6" y="245.4">NC</text>
<text x="133.6" y="241.9">NC</text>
<text x="139.6" y="243.7">6</text>
<text x="139.6" y="240.1">7</text>
<text x="208.4" y="245.4">3</text>
<text x="85.9" y="247.2">20</text>
<text x="85.9" y="250.7">21</text>
<text x="91.4" y="249">TXD1</text>
<text x="133.6" y="249">NC</text>
<text x="139.6" y="250.7">4</text>
<text x="139.6" y="247.2">5</text>
<text x="177.8" y="249">5</text>
<text x="181.3" y="250.7">/SHDN</text>
<text x="199.2" y="247.2">RFIN</text>
<text x="85.9" y="254.2">22</text>
<text x="91.4" y="252.5">RXD1</text>
<text x="91.4" y="256">VBAT</text>
<text x="123.4" y="252.5">Reserved</text>
<text x="130.1" y="256">1PPS</text>
<text x="139.6" y="257.8">2</text>
<text x="139.6" y="254.2">3</text>
<text x="177.8" y="252.5">6</text>
<text x="181.3" y="254.2">RFOUT</text>
<text x="123.4" y="259.5">Reserved</text>
<text x="133.6" y="263.1">NC</text>
<text x="139.6" y="261.3">1</text>
</g>
<g font-size="3.2" fill="#f00">
<text x="347.2" y="28.5">1</text>
<text x="350.7" y="30.2">VDD</text>
<text x="347.2" y="39.1">4</text>
<text x="350.7" y="40.8">VDDIO</text>
<text x="264.7" y="65.5">16</text>
<text x="257.4" y="66.9">VCC</text>
<text x="163.7" y="134.3">2</text>
<text x="167.2" y="136.1">VDD33</text>
<text x="163.7" y="141.4">4</text>
<text x="167.2" y="143.1">SENSOR_VP</text>
<text x="325.1" y="194.3">VDD</text>
<text x="333.7" y="192.5">13</text>
<text x="139.6" y="233.1">9</text>
<text x="125.5" y="234.8">VCC_RF</text>
<text x="177.8" y="245.4">4</text>
<text x="181.3" y="247.2">VDD</text>
<text x="85.9" y="257.8">23</text>
<text x="91.4" y="259.5">VCC</text>
</g>
<g font-size="3.2" fill="#8d2323">
<text x="343.7" y="93.7" transform="rotate(-90 343.7 93.7)">3</text>
<text x="347.2" y="93.7" transform="rotate(-90 347.2 93.7)">2</text>
<text x="350.8" y="93.7" transform="rotate(-90 350.8 93.7)">1</text>
</g>
</svg>
